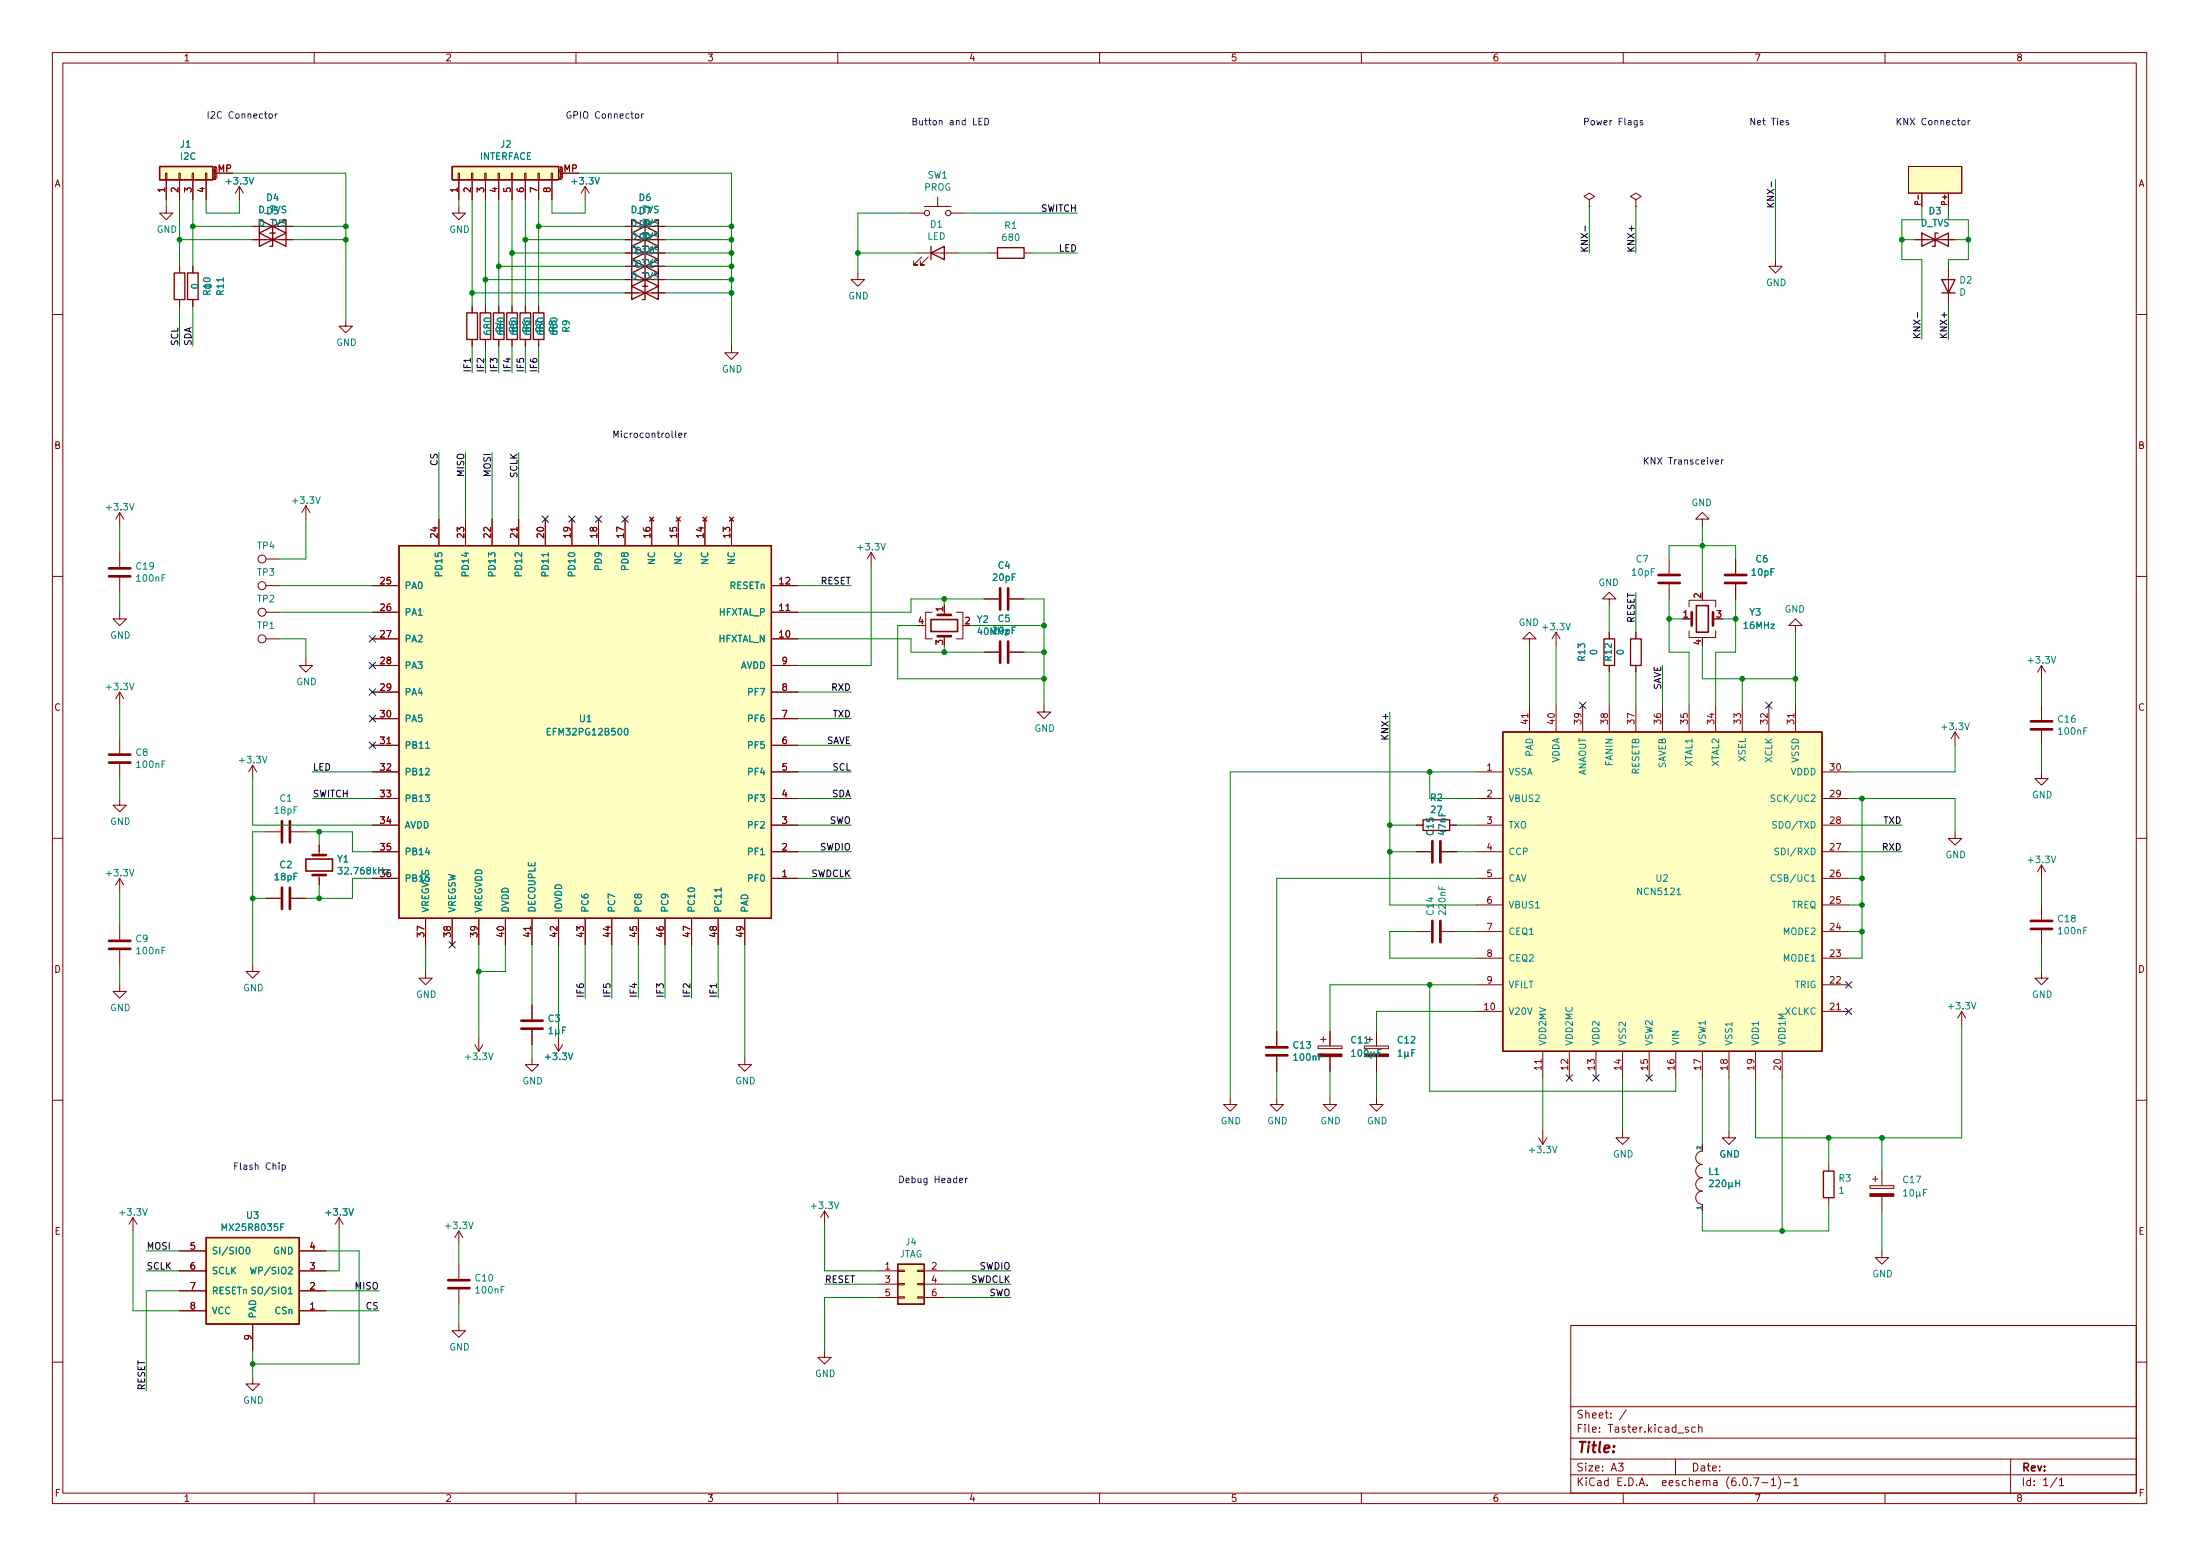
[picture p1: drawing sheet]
<svg xmlns="http://www.w3.org/2000/svg" width="420mm" height="297mm" viewBox="0 0 420 297" stroke-linecap="round" stroke-linejoin="round" font-family="sans-serif">
<g fill="none" stroke="#840000" stroke-width=".19">
<path d="M10 10h400v277h-400zM12 12h396v273h-396zM60 10v2M110 10v2M160 10v2M210 10v2M260 10v2M310 10v2M360 10v2M31.6 33.1h.3v1.2h-.3zM31.7 39.4v1.3h1.3l-1.3 1.2-1.2-1.2h1.2M31.7 34.3v3.8"/>
<path d="M34.2 33.1h.2v1.2h-.2zM34.3 34.3v3.8M36.7 33.1h.3v1.2h-.3zM36.8 34.3v3.8M39.2 33.1h.3v1.2h-.3zM39.4 34.3v3.8M40.9 31.9h.3l.1 .1M41 31.9v.2l.2-.1v-.1M41.4 32v2.1M41.4 33.1h3M45.7 35.6l-.7 1.3M45.7 35.6v2.5"/>
<path d="M45.7 35.6l.8 1.3M87.5 33.1h.3v1.2h-.3zM87.6 39.4v1.3h1.3l-1.3 1.2-1.2-1.2h1.2M87.6 34.3v3.8M90 33.1h.3v1.2h-.3zM90.2 34.3v3.8M92.6 33.1h.2v1.2h-.2zM92.7 34.3v3.8M95.1 33.1h.3v1.2h-.3zM95.2 34.3v3.8M97.7 33.1h.2v1.2h-.2zM97.8 34.3v3.8"/>
<path d="M100.2 33.1h.3v1.2h-.3zM100.3 34.3v3.8M102.7 33.1h.3v1.2h-.3zM102.9 34.3v3.8M105.3 33.1h.2v1.2h-.2zM105.4 34.3v3.8M107.2 31.9v.1h-.2v-.1h.3v.1M107.4 33.1h3.1M107.4 32v2.1M111.8 35.6v2.5M111.8 35.6l-.8 1.3M111.8 35.6l.7 1.3"/>
<path d="M176.5 39.4h5.1M179.1 37.6v1.8M303.5 38.1l1-.6-1-.6-1 .6 1 .6v1.3M303.5 39.4h.1M312.4 38.1l1-.6-1-.6-1 .6 1 .6v1.3M312.4 39.4h.1M364.5 31.8h10.1v5.1h-10.1zM367 36.9v2.5M372.1 36.9v2.5M34.3 50.8v1.3M34.3 57.2v1.3M36.8 50.8v1.3"/>
<path d="M36.8 57.2v1.3M48.3 45.8h7.6M48.3 43.2h2.5M53.3 43.2h2.6M90.2 58.5v1.2M92.7 58.5v1.2M95.2 58.5v1.2M97.8 58.5v1.2M100.3 58.5v1.2M102.9 58.5v1.2M119.4 45.8h2.5M119.4 48.3h2.5"/>
<path d="M119.4 43.2h2.5M119.4 55.9h7.6M119.4 53.4h2.5M119.4 50.8h2.5M124.5 45.8h2.5M124.5 48.3h2.5M124.5 43.2h2.5M124.5 53.4h2.5M124.5 50.8h2.5M163.8 52.1v1.3h1.3l-1.3 1.2-1.2-1.2h1.2M174 40.7h2.5M175.3 48.3h7.6"/>
<path d="M176 49.1l-1.5 1.5h.8h-.8v-.8M177.3 49.1l-1.5 1.5h.7h-.7v-.8M181.6 40.7h2.5M189.2 48.3h1.3M195.6 48.3h1.2M339.1 49.6v1.2h1.3l-1.3 1.3-1.3-1.3h1.3M365.8 45.8h7.6M372.1 50.8v7.7M10 60h2M66 61v1.3h1.3l-1.3 1.2-1.2-1.2h1.2M90.2 64.8v1.3M92.7 64.8v1.3"/>
<path d="M95.2 64.8v1.3M97.8 64.8v1.3M100.3 64.8v1.3M102.9 64.8v1.3M139.7 66.1v1.2h1.3l-1.3 1.3-1.3-1.3h1.3M408 60h2M22.9 97.8v2.6M22.9 97.8l-.8 1.3M22.9 97.8l.7 1.3M58.4 96.6l-.7 1.2M58.4 96.6v2.5M58.4 96.6l.8 1.2"/>
<path d="M83.8 99.1v5.1M88.9 99.1v5.1M94 99.1v5.1M99.1 99.1v5.1M104.1 99.1v5.1M109.2 99.1v5.1M114.3 99.1v5.1M119.4 99.1v5.1M124.1 98.7l.7 .8M124.5 99.1v5.1M124.8 98.7l-.7 .8M129.2 98.7l.7 .8"/>
<path d="M129.5 99.1v5.1M129.9 98.7l-.7 .8M134.2 98.7l.8 .8M134.6 99.1v5.1M135 98.7l-.8 .8M139.3 98.7l.8 .8M139.7 99.1v5.1M140.1 98.7l-.8 .8M325.1 99.1h1.3l-1.3-1.3-1.3 1.3h1.3v1.3M10 110h2M22.9 116.9v1.2h1.2l-1.2 1.3-1.3-1.3h1.3M22.9 105.4v2.8"/>
<path d="M22.9 110.3v2.8M50.8 116.9h2.5M50.8 111.8h2.5M50.8 106.7h2.5M71.1 116.9h5.1M71.1 111.8h5.1M147.3 116.9h5.1M147.3 111.8h5.1M166.4 105.4l-.8 1.3M166.4 105.4v2.6M166.4 105.4l.7 1.3M178.1 116.9h-1.3v5.1h1.3"/>
<path d="M180.3 116.9v.5M182.6 116.9h1.3v5.1h-1.3M188 114.3h2.8M192.8 114.3h2.8M307.3 114.3h1.3l-1.3-1.2-1.2 1.2h1.2v1.3M318.8 106.7v2.8M318.8 111.5v2.8M322.6 115.9v-1.3h5.1v1.3M322.6 118.1h.5M327.2 118.1h.5M331.5 106.7v2.8M331.5 111.5v2.8"/>
<path d="M342.9 119.4h1.3l-1.3-1.3-1.3 1.3h1.3v1.3M408 110h2M22.9 132.1v2.6M22.9 132.1l-.8 1.3M22.9 132.1l.7 1.3M50.8 122h2.5M58.4 125.8v1.2h1.3l-1.3 1.3-1.3-1.3h1.3M71.1 122h5.1M71.1 127h5.1M71.1 132.1h5.1M71.1 137.2h5.1M147.3 122h5.1"/>
<path d="M147.3 127h5.1M147.3 132.1h5.1M147.3 137.2h5.1M180.3 121.4v.6M188 124.5h2.8M192.8 124.5h2.8M199.4 134.7v1.2h1.3l-1.3 1.3-1.3-1.3h1.3M292.1 122h1.3l-1.3-1.3-1.3 1.3h1.3v1.2M292.1 134.7v5M297.2 120.7l-.8 1.3M297.2 120.7v2.5M297.2 134.7v5"/>
<path d="M297.2 120.7l.7 1.3M302.3 134.7v5M307.3 120.7v1.3M307.3 127v1.3M307.3 134.7v5M312.4 120.7v1.3M312.4 127v1.3M312.4 134.7v5M317.5 134.7v5M322.6 120.4v1.3h5.1v-1.3M322.6 134.7v5M327.7 134.7v5"/>
<path d="M332.7 134.7v5M337.8 134.7v5M342.9 134.7v5M373.4 139.7l-.8 1.3M373.4 139.7v2.6M373.4 139.7l.7 1.3M389.9 127v2.6M389.9 134.7v2.8M389.9 139.5v2.8M389.9 127l-.8 1.3M389.9 127l.8 1.3M22.9 152.4v1.3h1.2l-1.2 1.3-1.3-1.3h1.3"/>
<path d="M22.9 141v2.8M22.9 145.8v2.8M48.3 146.1v2.5M48.3 146.1l-.8 1.3M48.3 146.1l.7 1.3M50.8 158.8h2.8M55.6 158.8h2.8M71.1 157.5h5.1M71.1 147.4h5.1M71.1 152.4h5.1M71.1 142.3h5.1M147.3 157.5h5.1"/>
<path d="M147.3 147.4h5.1M147.3 152.4h5.1M147.3 142.3h5.1M270.5 157.5h1.3M276.9 157.5h1.2M281.9 157.5h5.1M281.9 147.4h5.1M281.9 152.4h5.1M348 157.5h5.1M348 147.4h5.1M348 152.4h5.1M373.4 158.8v1.3h1.2l-1.2 1.2-1.3-1.2h1.3"/>
<path d="M389.9 147.4v1.2h1.3l-1.3 1.3-1.3-1.3h1.3M10 160h2M22.9 167.7l-.8 1.2M22.9 167.7v2.5M22.9 176.6v2.8M22.9 167.7l.7 1.2M50.8 171.5h2.8M55.6 171.5h2.8M61 161.3v1.9M61 167v1.9M71.1 162.6h5.1M71.1 167.7h5.1"/>
<path d="M81.3 175.3v5.1M86.4 175.3v5.1M91.4 175.3v5.1M96.5 175.3v5.1M101.6 175.3v5.1M106.7 175.3v5.1M111.8 175.3v5.1M116.8 175.3v5.1M121.9 175.3v5.1M127 175.3v5.1M132.1 175.3v5.1M137.2 175.3v5.1"/>
<path d="M142.2 175.3v5.1M147.3 162.6h5.1M147.3 167.7h5.1M270.5 177.8h2.8M270.5 162.6h2.8M275.3 177.8h2.8M275.3 162.6h2.8M281.9 177.8h5.1M281.9 162.6h5.1M281.9 172.8h5.1M281.9 167.7h5.1M348 177.8h5.1"/>
<path d="M348 162.6h5.1M348 172.8h5.1M348 167.7h5.1M389.9 165.1l-.8 1.3M389.9 165.1v2.6M389.9 172.8v2.8M389.9 177.6v2.8M389.9 165.1l.8 1.3M408 160h2M22.9 188v1.3h1.2l-1.2 1.2-1.3-1.2h1.3M22.9 181.4v2.8M48.3 184.2v1.3h1.2l-1.2 1.2-1.3-1.2h1.3"/>
<path d="M81.3 185.5v1.2h1.2l-1.2 1.3-1.3-1.3h1.3M90.7 199.4l.7 1.3M91.4 198.2v2.5M92.2 199.4l-.8 1.3M101.6 191.8v2.8M101.6 196.6v2.8M105.9 199.4l.8 1.3M106.7 198.2v2.5M107.4 199.4l-.7 1.3M243.8 196.9v2.8M251.7 199.7h4.6v.5h-4.6zM252.2 198.4h1"/>
<path d="M252.7 197.9v1M254 196.9v2.8M260.6 199.7h4.6v.5h-4.6zM261.1 198.4h1M262.9 196.9v2.8M281.9 193.1h5.1M281.9 188h5.1M281.9 182.9h5.1M348 193.1h5.1M348 188h5.1M348 182.9h5.1M374.6 193.1l-.7 1.2"/>
<path d="M374.6 193.1v2.5M374.6 193.1l.8 1.2M389.9 185.5v1.2h1.3l-1.3 1.3-1.3-1.3h1.3M10 210h2M101.6 202v1.2h1.3l-1.3 1.3-1.3-1.3h1.3M142.2 202v1.2h1.3l-1.3 1.3-1.2-1.3h1.2M234.9 209.6v1.3h1.3l-1.3 1.2-1.2-1.2h1.2M243.8 209.6v1.3h1.3l-1.3 1.2-1.2-1.2h1.2M243.8 201.7v2.8M254 209.6v1.3h1.3l-1.3 1.2-1.3-1.2h1.3M254 201.7v2.8M262.9 209.6v1.3h1.3l-1.3 1.2-1.3-1.2h1.3"/>
<path d="M262.9 201.7v2.8M293.9 217.2l.7 1.3M294.6 200.7v5.1M294.6 215.9v2.6M295.4 217.2l-.8 1.3M299.7 200.7v5.1M304.8 200.7v5.1M309.9 215.9v1.3h1.2l-1.2 1.3-1.3-1.3h1.3M309.9 200.7v5.1M315 200.7v5.1M320 200.7v5.1M325.1 218.5v1.2a1.27 1.27 0 0 0-1.3 1.3 1.27 1.27 0 0 0 1.3 1.3 1.27 1.27 0 0 0-1.3 1.3 1.27 1.27 0 0 0 1.3 1.2 1.27 1.27 0 0 0-1.3 1.3 1.27 1.27 0 0 0 1.3 1.3 1.27 1.27 0 0 0-1.3 1.2 1.27 1.27 0 0 0 1.3 1.3v1.3"/>
<path d="M325.1 200.7v5.1M330.2 215.9v1.3h1.3l-1.3 1.3-1.3-1.3h1.3M330.2 200.7v5.1M335.3 200.7v5.1M340.4 200.7v5.1M408 210h2M25.4 232.4l-.8 1.3M25.4 232.4v2.6M25.4 232.4l.8 1.3M34.3 238.8h5.1M57.1 238.8h5.1M64.8 232.4l-.8 1.3"/>
<path d="M64.8 232.4v2.6M64.8 232.4l.7 1.3M87.6 235v2.5M87.6 235l-.7 1.3M87.6 235l.8 1.3M157.5 231.2l-.8 1.2M157.5 231.2v2.5M157.5 231.2l.7 1.2M349.2 222.3v1.3M349.2 228.6v1.3M357.1 226.4h4.6v.5h-4.6zM357.6 225.1h1"/>
<path d="M358.1 224.6v1M359.4 238.8v1.3h1.3l-1.3 1.2-1.3-1.2h1.3M359.4 223.6v2.8M359.4 228.4v2.8M34.3 250.2h5.1M34.3 246.4h5.1M34.3 242.6h5.1M48.3 252.8v5M57.1 250.2h5.1M57.1 246.4h5.1M57.1 242.6h5.1M87.6 252.8v1.2h1.3l-1.3 1.3-1.2-1.3h1.2"/>
<path d="M87.6 241.3v2.8M87.6 246.2v2.8M157.5 257.8v1.3h1.2l-1.2 1.3-1.3-1.3h1.3M167.6 242.6h3.8M167.6 245.1h3.8M167.6 247.7h3.8M171.4 247.6h1.3v.2h-1.3zM171.4 245h1.3v.3h-1.3zM171.4 242.5h1.3v.2h-1.3zM175.3 247.6h1.2v.2h-1.2zM175.3 245h1.2v.3h-1.2zM175.3 242.5h1.2v.2h-1.2z"/>
<path d="M176.5 242.6h3.8M176.5 245.1h3.8M176.5 247.7h3.8M300 253h108v32h-108zM10 260h2M48.3 262.9v1.3h1.2l-1.2 1.3-1.3-1.3h1.3M300 278.5h108M300 274.5h108M300 268.5h108M309.1 279.3h.9l-.5 .6 .4 .1v.7l-.2 .1-.6-.1M310.6 269.1l-1.3 2M320 278.5v3"/>
<path d="M322.4 272.5l-.3-.1-.2 .2v.2l.5 .2v.3h-.5M323.8 272.5l-.4-.1-.3 .3 .1 .6h.6M324.4 272.6l.2-.2 .4 .1 .1 .9M324.4 271.9v1.5M384 278.5v6.5M408 260h2M60 285v2M110 285v2M160 285v2M210 285v2M260 285v2M300 281.5h108"/>
<path d="M310 285v2M334.9 282.1h1l-.6 1.5M336.5 283h1.1M338.3 282.5l.4-.4v1.5M338.3 283.6h.8M339.6 281.9a1.72 1.72 0 0 1 0 2.3M340.8 283h1.1M342.6 282.5l.4-.4v1.5M342.6 283.6h.8M360 285v2M392.9 282l-1.3 2M393.3 282.5l.4-.4v1.5"/>
<path d="M393.3 283.6h.8"/>
<circle cx="177" cy="40.7" r=".51"/>
<circle cx="181.1" cy="40.7" r=".51"/>
<circle cx="50" cy="116.9" r=".76"/>
<circle cx="50" cy="106.7" r=".76"/>
<circle cx="50" cy="111.8" r=".76"/>
<circle cx="50" cy="122" r=".76"/>
</g>
<g fill="#ffffc2" stroke="#ffffc2" stroke-width=".19">
<path d="M39.4 236.3h17.7v16.5h-17.7z"/>
<path d="M171.4 241.3h5.1v7.7h-5.1z"/>
<path d="M364.5 31.8h10.1v5.1h-10.1z"/>
<path d="M30.5 31.8h10.1v2.5h-10.1z"/>
<path d="M287 139.7h61v61h-61z"/>
<path d="M76.2 104.2h71.1v71.1h-71.1z"/>
<path d="M86.4 31.8h20.3v2.5h-20.3z"/>
</g>
<g fill="none" stroke="#840000" stroke-width=".25">
<path d="M30.5 31.8h10.1v2.5h-10.1zM86.4 31.8h20.3v2.5h-20.3zM33.3 52.1h2v5.1h-2zM35.8 52.1h2v5.1h-2zM49.5 41.9v2.6l5.1-2.6v2.6zM49.5 44.5v2.5l5.1-2.5v2.5zM52.6 41.9h-.5v2.6h-.5M52.6 44.5h-.5v2.5h-.5M89.2 59.7h2v5.1h-2zM91.7 59.7h2v5.1h-2zM94.2 59.7h2.1v5.1h-2.1zM96.8 59.7h2v5.1h-2z"/>
<path d="M99.3 59.7h2v5.1h-2zM101.9 59.7h2v5.1h-2zM120.6 54.6v2.6l5.1-2.6v2.6zM120.6 52.1v2.5l5.1-2.5v2.5zM120.6 49.6v2.5l5.1-2.5v2.5zM120.6 44.5v2.5l5.1-2.5v2.5zM120.6 41.9v2.6l5.1-2.6v2.6zM120.6 47v2.6l5.1-2.6v2.6zM123.7 54.6h-.5v2.6h-.5M123.7 52.1h-.5v2.5h-.5M123.7 49.6h-.5v2.5h-.5M123.7 44.5h-.5v2.5h-.5"/>
<path d="M123.7 41.9h-.5v2.6h-.5M123.7 47h-.5v2.6h-.5M177.8 48.3l2.5-1.3v2.6zM177.8 47v2.6M190.5 47.3h5.1v2h-5.1zM367 44.5v2.5l5.1-2.5v2.5zM370.1 44.5h-.5v2.5h-.5M370.8 53.4h2.6l-1.3 2.5zM370.8 55.9h2.6M76.2 104.2h71.1v71.1h-71.1zM287 139.7h61v61h-61zM306.3 122h2.1v5h-2.1z"/>
<path d="M311.4 122h2v5h-2zM271.8 156.5h5.1v2h-5.1zM39.4 236.3h17.7v16.5h-17.7zM348.2 223.6h2.1v5h-2.1zM171.4 241.3h5.1v7.7h-5.1z"/>
</g>
<g fill="none" stroke="#008484" stroke-width=".19">
<path d="M119.4 139.1l.1-.1a.68 .68 0 0 1 .5 .7 .68 .68 0 0 1-.5 .6 .84 .84 0 0 1-.1-1.2zM81.3 142.9h.7M339 151.8l-.5-.1-.2 .2v.3l.5 .3 .2 .3-.3 .2h-.5M339.3 156.9l-.5-.1-.2 .1v.4l.5 .2 .2 .3-.3 .3-.5-.1M64.5 165.6h.8l-.4 .5 .4 .1v.5l-.2 .2-.6-.2M137.7 169.5v.7M339 167.1a.6 .6 0 0 0-.8 .4 .6 .6 0 0 0 .6 .8l.2-.2M339.7 162l-.5-.1-.2 .1v.4l.6 .2 .1 .3-.3 .3-.4-.1M104.8 196.4l.4-.3v1.2M104.8 197.3h.8M106.1 196.5v1.3M106.7 197.2l.2 .1"/>
<path d="M106.7 196.5v.8h-.4l-.2-.1M107.4 196.7h.5M108 196.1h-.6v1.2M258.1 200.7l.4-.3v1.3M258.1 201.7h.8M259.5 200.5l.1-.1a.68 .68 0 0 1 .5 .6 .68 .68 0 0 1-.5 .7l-.3-.5zM260.7 200.5l.2-.1a.68 .68 0 0 1 .4 .6 .68 .68 0 0 1-.4 .7l-.3-.5zM261.8 200.8v1.3M262.4 201.5l.2 .2M262.4 200.8v.8l-.4 .1-.2-.2M263.2 201h.4M263.8 200.4h-.6v1.3"/>
<path d="M267 200.7l.4-.3v1.3M267 201.7h.7M268.3 200.8v1.3M268.9 201.5l.2 .2M268.9 200.8l-.1 .8-.3 .1-.2-.2M269.6 201h.4M270.2 200.4h-.6v1.3M47.2 238.2l.1-.1a.68 .68 0 0 1 .4 .6 .68 .68 0 0 1-.4 .7 .84 .84 0 0 1-.1-1.2zM326.5 225.4l.5-.1 .2 .3-.8 .9h.8M327.7 225.4l.5-.1 .2 .3-.8 .9h.8M329 225.4l.2-.1a.68 .68 0 0 1 .4 .6 .68 .68 0 0 1-.4 .6l-.3-.4zM330.2 225.7v1.3"/>
<path d="M330.8 226.4l.2 .1M330.8 225.7l-.1 .8h-.3l-.2-.1M331.5 225.3v1.2M331.5 225.9h.7M332.2 225.3v1.2M363.5 227.4l.4-.3v1.2M363.5 228.3h.8M364.9 227.2l.2-.1a.68 .68 0 0 1 .4 .6 .68 .68 0 0 1-.4 .6l-.3-.5zM366 227.5v1.2M366.6 228.1l.2 .2M366.6 227.5v.8h-.4l-.2-.2M367.4 227.7h.4"/>
<path d="M368 227.1h-.6v1.2M47.8 241.9l.3 1.3 .3-.9 .2 .9 .3-1.3M48.8 245.8l-.5-.1-.2 .1v.4l.6 .2 .1 .3-.2 .3-.5-.1"/>
</g>
<g fill="#840000" stroke="#840000" stroke-width=".19">
<path d="M260.6 201.2h4.6v.5h-4.6z"/>
<path d="M251.7 201.2h4.6v.5h-4.6z"/>
<path d="M357.1 227.9h4.6v.5h-4.6z"/>
</g>
<g fill="none" stroke="#840000" stroke-width=".51">
<path d="M20.8 110h4.1M20.8 108.5h4.1M179.1 117.4h2.5M191 112.3v4.1M192.5 112.3v4.1M316.7 109.8h4.1M316.7 111.3h4.1M323.1 116.9v2.5M327.2 116.9v2.5M329.4 109.8h4.1M329.4 111.3h4.1M179.1 121.4h2.5"/>
<path d="M191 122.5v4M192.5 122.5v4M387.9 139.2h4M387.9 137.7h4M20.8 145.6h4.1M20.8 144.1h4.1M53.8 156.8v4M55.4 156.8v4M20.8 179.6h4.1M53.8 169.5v4M55.4 169.5v4M59.7 163.2h2.5"/>
<path d="M59.7 167h2.5M273.6 160.6v4M273.6 175.8v4.1M275.1 160.6v4M275.1 175.8v4.1M387.9 177.3h4M387.9 175.8h4M20.8 181.1h4.1M99.6 196.4h4M99.6 194.9h4M241.8 199.9h4.1M241.8 201.5h4.1"/>
<path d="M85.6 245.9h4.1M85.6 244.4h4.1"/>
</g>
<path d="M177.8 118.3h5.1v2.3h-5.1zM324 115.6h2.3v5.1h-2.3zM58.4 164h5.1v2.3h-5.1z" fill="none" stroke="#840000" stroke-width=".3"/>
<path d="M337.5 39.5h1.3M337.5 38.8l.7 .7M338.8 38.8l-.8 .5M302.7 43.1v1M366.2 59.7v.9" fill="none" stroke="#000" stroke-width=".19"/>
<g fill="none" stroke="#0000c2" stroke-width=".19">
<path d="M51.5 21.8l.3-.1 .2 .3v.3l-.2 .3-.3-.1-.1-.2zM52.6 21.7v.9M52.9 21.7l-.3 .3M121.5 21.8l.3-.1 .2 .3v.3l-.2 .3-.3-.1-.2-.2zM122.5 21.7v.9M122.9 21.7l-.4 .3M186.9 23.2h.5M187.6 22.6h-.7v1.2h.7M188.1 22.6a.64 .64 0 0 1 .7 .6 .64 .64 0 0 1-.7 .6zM312.7 23v1l-.3 .3-.3-.1M312.7 23.1l-.4-.1-.2 .2 .1 .6h.5M313.7 23.1l-.3-.1-.2 .2 .1 .2 .4 .1v.3h-.5"/>
<path d="M341.6 23.1l-.3-.1-.2 .2 .1 .2 .4 .1v.3h-.5M374.7 23.1l.2-.1 .4 .1v.5l-.1 .2h-.3l-.2-.1zM375.9 23v.8M376.2 23l-.3 .2M129 82.3v1.1l.2 .1M129.6 83.1l.6-.1v-.3h-.4l-.2 .2 .1 .6h.5M130.8 82.7v.8M131.1 82.7l-.3 .2M327.6 88.2l.6-.1v-.3h-.4l-.2 .2 .1 .6h.5M328.8 87.8v.8M329.1 87.8l-.3 .2M53.9 222.4h.4l.2 .2-.1 .6h-.5"/>
<path d="M53.9 222.4v1.3M183.3 225.4l.6-.2-.1-.2-.4-.1-.1 .2v.6h.5M184.4 224.9v.9M184.8 224.9l-.4 .3"/>
</g>
<g fill="none" stroke="#008400" stroke-width=".19">
<path d="M31.7 38.1v1.3M34.3 38.1v12.7M36.8 38.1v12.7M39.4 38.1v2.6h6.3v-2.6M44.4 33.1h21.6v27.9M87.6 38.1v1.3M90.2 38.1v20.4M92.7 38.1v20.4M95.2 38.1v20.4M97.8 38.1v20.4M100.3 38.1v20.4M102.9 38.1v20.4"/>
<path d="M105.4 38.1v2.6h6.4v-2.6M110.5 33.1h29.2v33M303.5 39.4v8.9M312.4 39.4v8.9M339.1 34.3v15.3M367 39.4v2.5h-3.8v7.7h3.8v15.2M372.1 39.4v2.5h3.8v7.7h-3.8v1.2M34.3 45.8h14M34.3 58.5v7.6M36.8 43.2h11.5M36.8 58.5v7.6M55.9 45.8h10.1"/>
<path d="M55.9 43.2h10.1M90.2 55.9h29.2M92.7 53.4h26.7M95.2 50.8h24.2M97.8 48.3h21.6M100.3 45.8h19.1M102.9 43.2h16.5M127 48.3h12.7M127 53.4h12.7M127 45.8h12.7M127 50.8h12.7M127 43.2h12.7"/>
<path d="M127 55.9h12.7M163.8 48.3h11.5M174 40.7h-10.2v11.4M182.9 48.3h6.3M184.1 40.7h21.6M196.8 48.3h8.9M363.2 45.8h2.6M372.1 58.5v6.3M373.4 45.8h2.5M90.2 66.1v5.1M92.7 66.1v5.1M95.2 66.1v5.1"/>
<path d="M97.8 66.1v5.1M100.3 66.1v5.1M102.9 66.1v5.1M58.4 99.1v7.6h-5.1M83.8 86.4v12.7M88.9 86.4v12.7M94 86.4v12.7M99.1 86.4v12.7M22.9 100.4v5M22.9 113.1v3.8M53.3 111.8h17.8M53.3 116.9h17.8"/>
<path d="M152.4 111.8h10.2M166.4 108v19h-14M175.3 119.4h-3.9v10.2h28M180.3 114.3v1.3M185.4 119.4h14M188 114.3h-14v2.6h-21.6M195.6 114.3h3.8v20.4M307.3 115.6v5.1M312.4 113.1v7.6M318.8 114.3v10.2h3.8v10.2M318.8 106.7v-2.5h12.7v2.5M318.8 118.1h2.5"/>
<path d="M325.1 100.4v12.7M328.9 118.1h2.6M331.5 114.3v10.2h-3.8v10.2M22.9 134.7v6.3M53.3 122h5.1v3.8M152.4 122h21.6v2.5h14M152.4 137.2h10.2M152.4 132.1h10.2M180.3 123.2v1.3M195.6 124.5h3.8M265.4 135.9v36.9h16.5M292.1 123.2v11.5"/>
<path d="M297.2 123.2v11.5M307.3 128.3v6.4M312.4 128.3v6.4M317.5 127v7.7M325.1 123.2v6.4h17.8M332.7 129.6v5.1M342.9 120.7v14M389.9 129.6v5.1M22.9 148.6v3.8M48.3 148.6v8.9h22.8M50.8 158.8h-2.5v25.4M58.4 158.8h8.9v3.8h3.8"/>
<path d="M59.7 147.4h11.4M59.7 152.4h11.4M61 158.8v2.5M152.4 157.5h10.2M152.4 147.4h10.2M152.4 142.3h10.2M152.4 152.4h10.2M265.4 157.5h5.1M273 147.4v5h8.9M278.1 157.5h3.8M281.9 147.4h-47v62.2M353.1 157.5h10.1"/>
<path d="M353.1 152.4h20.3v6.4M355.6 152.4v30.5h-2.5M373.4 142.3v5.1h-20.3M389.9 142.3v5.1M22.9 170.2v6.4M48.3 171.5h2.5M61 168.9v2.6M71.1 167.7h-3.8v3.8h-8.9M152.4 167.7h10.2M152.4 162.6h10.2M265.4 162.6h5.1M270.5 177.8h-5.1v5.1h16.5"/>
<path d="M278.1 177.8h3.8M278.1 162.6h3.8M281.9 167.7h-38.1v29.2M353.1 177.8h2.5M353.1 167.7h2.5M353.1 172.8h2.5M353.1 162.6h10.1M389.9 167.7v5.1M22.9 184.2v3.8M81.3 180.4v5.1M91.4 180.4v17.8M96.5 180.4v5.1h-5.1"/>
<path d="M101.6 180.4v11.4M101.6 199.4v2.6M106.7 180.4v17.8M111.8 180.4v10.1M116.8 180.4v10.1M121.9 180.4v10.1M127 180.4v10.1M132.1 180.4v10.1M137.2 180.4v10.1M142.2 180.4v21.6M273 188v20.3h47v-2.5M281.9 188h-27.9v8.9"/>
<path d="M281.9 193.1h-19v3.8M374.6 195.6v21.6h-39.3v-11.4M389.9 180.4v5.1M243.8 204.5v5.1M254 204.5v5.1M262.9 204.5v5.1M294.6 205.8v10.1M309.9 205.8v10.1M325.1 205.8v12.7M330.2 205.8v10.1M340.4 205.8v29.2M349.2 217.2v5.1"/>
<path d="M359.4 217.2v6.4M25.4 235v15.2h8.9M27.9 238.8h6.4M62.2 238.8h6.4v21.6h-20.3M64.8 235v7.6h-2.6M87.6 237.5v3.8M157.5 233.7v8.9h10.1M349.2 229.9v5.1h-24.1v-3.8M359.4 231.2v7.6M27.9 242.6h6.4M34.3 246.4h-6.4v19.1M48.3 257.8v5.1"/>
<path d="M62.2 250.2h10.2M62.2 246.4h10.2M87.6 249v3.8M157.5 245.1h10.1M167.6 247.7h-10.1v10.1M180.3 242.6h12.7M180.3 247.7h12.7M180.3 245.1h12.7"/>
</g>
<g fill="none" stroke="#000084" stroke-width=".19">
<path d="M103.5 98.5l1.2 1.2M104.7 98.5l-1.2 1.2M108.6 98.5l1.2 1.2M109.8 98.5l-1.2 1.2M113.7 98.5l1.2 1.2M114.9 98.5l-1.2 1.2M118.8 98.5l1.2 1.2M120 98.5l-1.2 1.2M70.5 136.6l1.2 1.2M70.5 126.4l1.2 1.2M70.5 131.5l1.2 1.2M70.5 121.3l1.2 1.3"/>
<path d="M71.7 136.6l-1.2 1.2M71.7 126.4l-1.2 1.2M71.7 131.5l-1.2 1.2M71.7 121.3l-1.2 1.3M301.7 134l1.2 1.3M302.9 134l-1.2 1.3M337.2 134l1.2 1.3M338.4 134l-1.2 1.3M70.5 141.7l1.2 1.2M71.7 141.7l-1.2 1.2M85.8 179.8l1.2 1.2M87 179.8l-1.2 1.2"/>
<path d="M352.5 192.5l1.2 1.2M352.5 187.4l1.2 1.2M353.7 192.5l-1.2 1.2M353.7 187.4l-1.2 1.2M299.1 205.2l1.2 1.2M300.3 205.2l-1.2 1.2M304.2 205.2l1.2 1.2M305.4 205.2l-1.2 1.2M314.4 205.2l1.2 1.2M315.6 205.2l-1.2 1.2"/>
</g>
<g fill="#008400" stroke="#008400" stroke-width=".19">
<circle cx="363.2" cy="45.8" r=".46"/>
<circle cx="375.9" cy="45.8" r=".46"/>
<circle cx="325.1" cy="104.2" r=".46"/>
<circle cx="331.5" cy="118.1" r=".46"/>
<circle cx="355.6" cy="177.8" r=".46"/>
<circle cx="340.4" cy="235" r=".46"/>
<circle cx="359.4" cy="217.2" r=".46"/>
<circle cx="349.2" cy="217.2" r=".46"/>
<circle cx="355.6" cy="152.4" r=".46"/>
<circle cx="342.9" cy="129.6" r=".46"/>
<circle cx="318.8" cy="118.1" r=".46"/>
<circle cx="332.7" cy="129.6" r=".46"/>
<circle cx="355.6" cy="167.7" r=".46"/>
<circle cx="355.6" cy="172.8" r=".46"/>
<circle cx="265.4" cy="162.6" r=".46"/>
<circle cx="273" cy="188" r=".46"/>
<circle cx="273" cy="147.4" r=".46"/>
<circle cx="265.4" cy="157.5" r=".46"/>
<circle cx="139.7" cy="53.4" r=".46"/>
<circle cx="163.8" cy="48.3" r=".46"/>
<circle cx="139.7" cy="45.8" r=".46"/>
<circle cx="139.7" cy="43.2" r=".46"/>
<circle cx="139.7" cy="50.8" r=".46"/>
<circle cx="139.7" cy="48.3" r=".46"/>
<circle cx="180.3" cy="114.3" r=".46"/>
<circle cx="139.7" cy="55.9" r=".46"/>
<circle cx="97.8" cy="48.3" r=".46"/>
<circle cx="95.2" cy="50.8" r=".46"/>
<circle cx="66" cy="43.2" r=".46"/>
<circle cx="66" cy="45.8" r=".46"/>
<circle cx="180.3" cy="124.5" r=".46"/>
<circle cx="199.4" cy="124.5" r=".46"/>
<circle cx="199.4" cy="129.6" r=".46"/>
<circle cx="199.4" cy="119.4" r=".46"/>
<circle cx="90.2" cy="55.9" r=".46"/>
<circle cx="34.3" cy="45.8" r=".46"/>
<circle cx="36.8" cy="43.2" r=".46"/>
<circle cx="100.3" cy="45.8" r=".46"/>
<circle cx="92.7" cy="53.4" r=".46"/>
<circle cx="102.9" cy="43.2" r=".46"/>
<circle cx="91.4" cy="185.5" r=".46"/>
<circle cx="48.3" cy="171.5" r=".46"/>
<circle cx="61" cy="171.5" r=".46"/>
<circle cx="61" cy="158.8" r=".46"/>
<circle cx="48.3" cy="260.4" r=".46"/>
</g>
<text font-size="2.8" fill="#840000" x="301" y="277.3">Title:</text>
<g font-size="2.1" fill="#840000">
<text x="301" y="273.5">File: Taster.kicad_sch</text>
<text x="301" y="270.8">Sheet: /</text>
<text x="301" y="280.9">Size: A3</text>
<text x="323" y="280.9">Date:</text>
<text x="386" y="280.9">Rev:</text>
<text x="301" y="283.7">KiCad E.D.A. eeschema (6.0.7-1)-1</text>
<text x="386" y="283.7">Id: 1/1</text>
</g>
<g font-size="1.8" fill="#840000">
<text x="35" y="11.7">1</text>
<text x="85" y="11.7">2</text>
<text x="135" y="11.7">3</text>
<text x="185" y="11.7">4</text>
<text x="235" y="11.7">5</text>
<text x="285" y="11.7">6</text>
<text x="335" y="11.7">7</text>
<text x="385" y="11.7">8</text>
<text x="10.3" y="35.7">A</text>
<text x="41.6" y="32.8">MP</text>
<text x="107.6" y="32.8">MP</text>
<text x="408.3" y="35.7">A</text>
<text x="31.5" y="36.7" transform="rotate(-90 31.5 36.7)">1</text>
<text x="34" y="36.7" transform="rotate(-90 34 36.7)">2</text>
<text x="36.6" y="36.7" transform="rotate(-90 36.6 36.7)">3</text>
<text x="39.1" y="36.7" transform="rotate(-90 39.1 36.7)">4</text>
<text x="87.4" y="36.7" transform="rotate(-90 87.4 36.7)">1</text>
<text x="89.9" y="36.7" transform="rotate(-90 89.9 36.7)">2</text>
<text x="92.5" y="36.7" transform="rotate(-90 92.5 36.7)">3</text>
<text x="95" y="36.7" transform="rotate(-90 95 36.7)">4</text>
<text x="97.5" y="36.7" transform="rotate(-90 97.5 36.7)">5</text>
<text x="100.1" y="36.7" transform="rotate(-90 100.1 36.7)">6</text>
<text x="102.6" y="36.7" transform="rotate(-90 102.6 36.7)">7</text>
<text x="105.2" y="36.7" transform="rotate(-90 105.2 36.7)">8</text>
<text x="10.3" y="85.7">B</text>
<text x="408.3" y="85.7">B</text>
<text x="83.6" y="102.6" transform="rotate(-90 83.6 102.6)">24</text>
<text x="88.6" y="102.6" transform="rotate(-90 88.6 102.6)">23</text>
<text x="93.7" y="102.6" transform="rotate(-90 93.7 102.6)">22</text>
<text x="98.8" y="102.6" transform="rotate(-90 98.8 102.6)">21</text>
<text x="103.9" y="102.6" transform="rotate(-90 103.9 102.6)">20</text>
<text x="109" y="102.6" transform="rotate(-90 109 102.6)">19</text>
<text x="114" y="102.6" transform="rotate(-90 114 102.6)">18</text>
<text x="119.1" y="102.6" transform="rotate(-90 119.1 102.6)">17</text>
<text x="124.2" y="102.6" transform="rotate(-90 124.2 102.6)">16</text>
<text x="129.3" y="102.6" transform="rotate(-90 129.3 102.6)">15</text>
<text x="134.4" y="102.6" transform="rotate(-90 134.4 102.6)">14</text>
<text x="139.4" y="102.6" transform="rotate(-90 139.4 102.6)">13</text>
<text x="72.7" y="111.5">25</text>
<text x="148.9" y="111.5">12</text>
<text x="72.7" y="116.6">26</text>
<text x="148.9" y="116.6">11</text>
<text x="175.4" y="119.2">4</text>
<text x="180.1" y="116.7" transform="rotate(-90 180.1 116.7)">1</text>
<text x="184.3" y="119.2">2</text>
<text x="321.5" y="117.9">1</text>
<text x="324.9" y="114.2" transform="rotate(-90 324.9 114.2)">2</text>
<text x="327.8" y="117.9">3</text>
<text x="72.7" y="121.7">27</text>
<text x="148.9" y="121.7">10</text>
<text x="180.1" y="123.1" transform="rotate(-90 180.1 123.1)">3</text>
<text x="324.9" y="123.1" transform="rotate(-90 324.9 123.1)">4</text>
<text x="72.7" y="126.8">28</text>
<text x="72.7" y="131.9">29</text>
<text x="149.4" y="131.9">8</text>
<text x="149.4" y="126.8">9</text>
<text x="10.3" y="135.7">C</text>
<text x="72.7" y="136.9">30</text>
<text x="149.4" y="136.9">7</text>
<text x="408.3" y="135.7">C</text>
<text x="72.7" y="142">31</text>
<text x="149.4" y="142">6</text>
<text x="291.8" y="138.2" transform="rotate(-90 291.8 138.2)">41</text>
<text x="296.9" y="138.2" transform="rotate(-90 296.9 138.2)">40</text>
<text x="302" y="138.2" transform="rotate(-90 302 138.2)">39</text>
<text x="307.1" y="138.2" transform="rotate(-90 307.1 138.2)">38</text>
<text x="312.2" y="138.2" transform="rotate(-90 312.2 138.2)">37</text>
<text x="317.2" y="138.2" transform="rotate(-90 317.2 138.2)">36</text>
<text x="322.3" y="138.2" transform="rotate(-90 322.3 138.2)">35</text>
<text x="327.4" y="138.2" transform="rotate(-90 327.4 138.2)">34</text>
<text x="332.5" y="138.2" transform="rotate(-90 332.5 138.2)">33</text>
<text x="337.6" y="138.2" transform="rotate(-90 337.6 138.2)">32</text>
<text x="342.6" y="138.2" transform="rotate(-90 342.6 138.2)">31</text>
<text x="72.7" y="147.1">32</text>
<text x="149.4" y="147.1">5</text>
<text x="284" y="147.1">1</text>
<text x="349.5" y="147.1">30</text>
<text x="72.7" y="152.2">33</text>
<text x="149.4" y="152.2">4</text>
<text x="284" y="152.2">2</text>
<text x="349.5" y="152.2">29</text>
<text x="72.7" y="157.3">34</text>
<text x="149.4" y="157.3">3</text>
<text x="284" y="157.3">3</text>
<text x="349.5" y="157.3">28</text>
<text x="72.7" y="162.3">35</text>
<text x="149.4" y="167.4">1</text>
<text x="149.4" y="162.3">2</text>
<text x="284" y="162.3">4</text>
<text x="284" y="167.4">5</text>
<text x="349.5" y="167.4">26</text>
<text x="349.5" y="162.3">27</text>
<text x="284" y="172.5">6</text>
<text x="349.5" y="172.5">25</text>
<text x="81" y="178.8" transform="rotate(-90 81 178.8)">37</text>
<text x="86.1" y="178.8" transform="rotate(-90 86.1 178.8)">38</text>
<text x="91.2" y="178.8" transform="rotate(-90 91.2 178.8)">39</text>
<text x="96.3" y="178.8" transform="rotate(-90 96.3 178.8)">40</text>
<text x="101.3" y="178.8" transform="rotate(-90 101.3 178.8)">41</text>
<text x="106.4" y="178.8" transform="rotate(-90 106.4 178.8)">42</text>
<text x="111.5" y="178.8" transform="rotate(-90 111.5 178.8)">43</text>
<text x="116.6" y="178.8" transform="rotate(-90 116.6 178.8)">44</text>
<text x="121.7" y="178.8" transform="rotate(-90 121.7 178.8)">45</text>
<text x="126.7" y="178.8" transform="rotate(-90 126.7 178.8)">46</text>
<text x="131.8" y="178.8" transform="rotate(-90 131.8 178.8)">47</text>
<text x="136.9" y="178.8" transform="rotate(-90 136.9 178.8)">48</text>
<text x="142" y="178.8" transform="rotate(-90 142 178.8)">49</text>
<text x="284" y="177.6">7</text>
<text x="349.5" y="177.6">24</text>
<text x="10.3" y="185.7">D</text>
<text x="284" y="182.7">8</text>
<text x="349.5" y="182.7">23</text>
<text x="408.3" y="185.7">D</text>
<text x="284" y="187.7">9</text>
<text x="349.5" y="187.7">22</text>
<text x="283.5" y="192.8">10</text>
<text x="349.5" y="192.8">21</text>
<text x="294.4" y="204.2" transform="rotate(-90 294.4 204.2)">11</text>
<text x="299.5" y="204.2" transform="rotate(-90 299.5 204.2)">12</text>
<text x="304.5" y="204.2" transform="rotate(-90 304.5 204.2)">13</text>
<text x="309.6" y="204.2" transform="rotate(-90 309.6 204.2)">14</text>
<text x="314.7" y="204.2" transform="rotate(-90 314.7 204.2)">15</text>
<text x="319.8" y="204.2" transform="rotate(-90 319.8 204.2)">16</text>
<text x="324.9" y="204.2" transform="rotate(-90 324.9 204.2)">17</text>
<text x="329.9" y="204.2" transform="rotate(-90 329.9 204.2)">18</text>
<text x="335" y="204.2" transform="rotate(-90 335 204.2)">19</text>
<text x="340.1" y="204.2" transform="rotate(-90 340.1 204.2)">20</text>
<text x="10.4" y="235.7">E</text>
<text x="36.3" y="238.5">5</text>
<text x="59.2" y="238.5">4</text>
<text x="408.4" y="235.7">E</text>
<text x="36.3" y="242.4">6</text>
<text x="59.2" y="242.4">3</text>
<text x="169.1" y="242.4">1</text>
<text x="169.1" y="244.9">3</text>
<text x="177.9" y="242.4">2</text>
<text x="177.9" y="244.9">4</text>
<text x="36.3" y="246.2">7</text>
<text x="36.3" y="250">8</text>
<text x="59.2" y="250">1</text>
<text x="59.2" y="246.2">2</text>
<text x="169.1" y="247.4">5</text>
<text x="177.9" y="247.4">6</text>
<text x="48" y="255.8" transform="rotate(-90 48 255.8)">9</text>
<text x="10.4" y="285.7">F</text>
<text x="35" y="286.7">1</text>
<text x="85" y="286.7">2</text>
<text x="135" y="286.7">3</text>
<text x="185" y="286.7">4</text>
<text x="235" y="286.7">5</text>
<text x="285" y="286.7">6</text>
<text x="335" y="286.7">7</text>
<text x="385" y="286.7">8</text>
<text x="408.4" y="285.7">F</text>
</g>
<g font-size="1.8" fill="#0000c2">
<text x="39.4" y="22.6">I2C Connector</text>
<text x="107.9" y="22.6">GPIO Connector</text>
<text x="174" y="23.9">Button and LED</text>
<text x="302.3" y="23.9">Power Flags</text>
<text x="334" y="23.9">Net Ties</text>
<text x="361.9" y="23.9">KNX Connector</text>
<text x="116.8" y="83.6">Microcontroller</text>
<text x="313.7" y="88.7">KNX Transceiver</text>
<text x="44.4" y="223.3">Flash Chip</text>
<text x="171.4" y="225.8">Debug Header</text>
</g>
<g font-size="1.8" fill="#008484">
<text x="34.5" y="28.2">J1</text>
<text x="95.6" y="28.2">J2</text>
<text x="34.5" y="30.5">I2C</text>
<text x="43.4" y="35.2">+3.3V</text>
<text x="91.6" y="30.5">INTERFACE</text>
<text x="109.4" y="35.2">+3.3V</text>
<text x="177.2" y="34.1">SW1</text>
<text x="49.2" y="40.7">D_TVS</text>
<text x="50.9" y="38.4">D4</text>
<text x="50.9" y="40.9">D5</text>
<text x="120.3" y="40.7">D_TVS</text>
<text x="122.1" y="40.9">D7</text>
<text x="122.1" y="38.4">D6</text>
<text x="176.5" y="36.4">PROG</text>
<text x="368.4" y="40.9">D3</text>
<text x="29.9" y="44.4">GND</text>
<text x="49.2" y="43.2">D_TVS</text>
<text x="85.8" y="44.4">GND</text>
<text x="120.3" y="43.2">D_TVS</text>
<text x="120.3" y="45.8">D_TVS</text>
<text x="122.1" y="46">D9</text>
<text x="122.1" y="43.4">D8</text>
<text x="177.1" y="45.8">LED</text>
<text x="177.7" y="43.4">D1</text>
<text x="191.6" y="46">680</text>
<text x="191.9" y="43.7">R1</text>
<text x="366.7" y="43.2">D_TVS</text>
<text x="120.3" y="53.4">D_TVS</text>
<text x="120.3" y="50.8">D_TVS</text>
<text x="120.3" y="48.3">D_TVS</text>
<text x="121.6" y="51.1">D11</text>
<text x="121.6" y="48.5">D10</text>
<text x="37.9" y="55.1" transform="rotate(-90 37.9 55.1)">0</text>
<text x="40.2" y="56.3" transform="rotate(-90 40.2 56.3)">R10</text>
<text x="40.4" y="55.1" transform="rotate(-90 40.4 55.1)">0</text>
<text x="42.7" y="56.3" transform="rotate(-90 42.7 56.3)">R11</text>
<text x="162" y="57.1">GND</text>
<text x="337.3" y="54.6">GND</text>
<text x="374.2" y="56.4">D</text>
<text x="374.3" y="54.1">D2</text>
<text x="93.8" y="63.7" transform="rotate(-90 93.8 63.7)">680</text>
<text x="96.1" y="63.4" transform="rotate(-90 96.1 63.4)">R4</text>
<text x="98.6" y="63.4" transform="rotate(-90 98.6 63.4)">R5</text>
<text x="101.1" y="63.4" transform="rotate(-90 101.1 63.4)">R6</text>
<text x="103.7" y="63.4" transform="rotate(-90 103.7 63.4)">R7</text>
<text x="106.2" y="63.4" transform="rotate(-90 106.2 63.4)">R8</text>
<text x="108.8" y="63.4" transform="rotate(-90 108.8 63.4)">R9</text>
<text x="64.2" y="66">GND</text>
<text x="137.9" y="71.1">GND</text>
<text x="20.5" y="97.4">+3.3V</text>
<text x="56.1" y="96.2">+3.3V</text>
<text x="323" y="96.6">GND</text>
<text x="49.2" y="104.8">TP4</text>
<text x="125.1" y="107.7" transform="rotate(-90 125.1 107.7)">NC</text>
<text x="130.2" y="107.7" transform="rotate(-90 130.2 107.7)">NC</text>
<text x="135.3" y="107.7" transform="rotate(-90 135.3 107.7)">NC</text>
<text x="140.3" y="107.7" transform="rotate(-90 140.3 107.7)">NC</text>
<text x="164" y="105.1">+3.3V</text>
<text x="312.5" y="107.4">C7</text>
<text x="335.4" y="107.4">C6</text>
<text x="26.1" y="108.7">C19</text>
<text x="26.2" y="111">100nF</text>
<text x="49.2" y="109.9">TP3</text>
<text x="77.2" y="112.4">PA0</text>
<text x="84.5" y="109.6" transform="rotate(-90 84.5 109.6)">PD15</text>
<text x="89.5" y="109.6" transform="rotate(-90 89.5 109.6)">PD14</text>
<text x="94.6" y="109.6" transform="rotate(-90 94.6 109.6)">PD13</text>
<text x="99.7" y="109.6" transform="rotate(-90 99.7 109.6)">PD12</text>
<text x="104.8" y="109.6" transform="rotate(-90 104.8 109.6)">PD11</text>
<text x="109.9" y="109.6" transform="rotate(-90 109.9 109.6)">PD10</text>
<text x="114.9" y="108.6" transform="rotate(-90 114.9 108.6)">PD9</text>
<text x="120" y="108.6" transform="rotate(-90 120 108.6)">PD8</text>
<text x="139.3" y="112.4">RESETn</text>
<text x="189.7" y="110.9">20pF</text>
<text x="190.6" y="108.6">C4</text>
<text x="305.2" y="111.8">GND</text>
<text x="311.8" y="109.9">10pF</text>
<text x="334.6" y="109.9">10pF</text>
<text x="49.2" y="115">TP2</text>
<text x="77.2" y="117.5">PA1</text>
<text x="137.2" y="117.5">HFXTAL_P</text>
<text x="186.6" y="118.9">Y2</text>
<text x="190.6" y="118.7">C5</text>
<text x="290" y="119.5">GND</text>
<text x="334.2" y="117.5">Y3</text>
<text x="340.8" y="116.9">GND</text>
<text x="21" y="121.9">GND</text>
<text x="49.2" y="120.1">TP1</text>
<text x="77.2" y="122.6">PA2</text>
<text x="137.1" y="122.6">HFXTAL_N</text>
<text x="186.9" y="121.2">40MHz</text>
<text x="189.7" y="121">20pF</text>
<text x="294.8" y="120.3">+3.3V</text>
<text x="305" y="125" transform="rotate(-90 305 125)">0</text>
<text x="310.1" y="125" transform="rotate(-90 310.1 125)">0</text>
<text x="333.1" y="120.1">16MHz</text>
<text x="20.5" y="131.7">+3.3V</text>
<text x="56.6" y="130.8">GND</text>
<text x="77.2" y="127.7">PA3</text>
<text x="141.3" y="127.7">AVDD</text>
<text x="302.7" y="126.1" transform="rotate(-90 302.7 126.1)">R13</text>
<text x="307.8" y="126.1" transform="rotate(-90 307.8 126.1)">R12</text>
<text x="387.6" y="126.7">+3.3V</text>
<text x="77.2" y="132.8">PA4</text>
<text x="77.2" y="137.8">PA5</text>
<text x="110.7" y="137.8">U1</text>
<text x="143.1" y="137.8">PF6</text>
<text x="143.1" y="132.8">PF7</text>
<text x="393.1" y="137.9">C16</text>
<text x="77.2" y="142.9">PB11</text>
<text x="105" y="140.4">EFM32PG12B500</text>
<text x="143.1" y="142.9">PF5</text>
<text x="197.6" y="139.7">GND</text>
<text x="371" y="139.4">+3.3V</text>
<text x="393.3" y="140.2">100nF</text>
<text x="26" y="144.3">C8</text>
<text x="26.2" y="146.6">100nF</text>
<text x="45.9" y="145.7">+3.3V</text>
<text x="77.2" y="148">PB12</text>
<text x="143.1" y="148">PF4</text>
<text x="288" y="148">VSSA</text>
<text x="292.7" y="144.5" transform="rotate(-90 292.7 144.5)">PAD</text>
<text x="297.8" y="145.8" transform="rotate(-90 297.8 145.8)">VDDA</text>
<text x="302.9" y="148.3" transform="rotate(-90 302.9 148.3)">ANAOUT</text>
<text x="308" y="146.2" transform="rotate(-90 308 146.2)">FANIN</text>
<text x="313.1" y="147.9" transform="rotate(-90 313.1 147.9)">RESETB</text>
<text x="318.1" y="146.8" transform="rotate(-90 318.1 146.8)">SAVEB</text>
<text x="323.2" y="146.4" transform="rotate(-90 323.2 146.4)">XTAL1</text>
<text x="328.3" y="146.4" transform="rotate(-90 328.3 146.4)">XTAL2</text>
<text x="333.4" y="145.4" transform="rotate(-90 333.4 145.4)">XSEL</text>
<text x="338.5" y="145.6" transform="rotate(-90 338.5 145.6)">XCLK</text>
<text x="342" y="148">VDDD</text>
<text x="343.5" y="145.6" transform="rotate(-90 343.5 145.6)">VSSD</text>
<text x="52.5" y="155.3">18pF</text>
<text x="53.5" y="153">C1</text>
<text x="77.2" y="153.1">PB13</text>
<text x="143.1" y="153.1">PF3</text>
<text x="273.2" y="152.9">R2</text>
<text x="273.3" y="155.2">27</text>
<text x="288" y="153.1">VBUS2</text>
<text x="339.2" y="153.1">SCK/UC2</text>
<text x="388.1" y="152.4">GND</text>
<text x="21" y="157.5">GND</text>
<text x="77.2" y="158.2">AVDD</text>
<text x="143.1" y="158.2">PF2</text>
<text x="273.8" y="159.4" transform="rotate(-90 273.8 159.4)">C15</text>
<text x="276.1" y="159.3" transform="rotate(-90 276.1 159.3)">47nF</text>
<text x="288" y="158.2">TXO</text>
<text x="339.1" y="158.2">SDO/TXD</text>
<text x="20.5" y="167.3">+3.3V</text>
<text x="53.5" y="165.7">C2</text>
<text x="64.4" y="164.6">Y1</text>
<text x="65.1" y="166.9">32.768kHz</text>
<text x="72.7" y="167.4">36</text>
<text x="77.2" y="163.2">PB14</text>
<text x="143.1" y="163.2">PF1</text>
<text x="288" y="163.2">CCP</text>
<text x="339.8" y="163.2">SDI/RXD</text>
<text x="371.5" y="163.8">GND</text>
<text x="387.6" y="164.8">+3.3V</text>
<text x="52.5" y="168">18pF</text>
<text x="77.2" y="168.3">PB15</text>
<text x="143.1" y="168.3">PF0</text>
<text x="288" y="168.3">CAV</text>
<text x="288" y="173.4">VBUS1</text>
<text x="313" y="170.9">NCN5121</text>
<text x="316.3" y="168.3">U2</text>
<text x="339.2" y="168.3">CSB/UC1</text>
<text x="342" y="173.4">TREQ</text>
<text x="26" y="179.8">C9</text>
<text x="81.9" y="174.3" transform="rotate(-90 81.9 174.3)">VREGVSS</text>
<text x="87" y="174.3" transform="rotate(-90 87 174.3)">VREGSW</text>
<text x="92.1" y="174.3" transform="rotate(-90 92.1 174.3)">VREGVDD</text>
<text x="97.2" y="174.3" transform="rotate(-90 97.2 174.3)">DVDD</text>
<text x="102.2" y="174.3" transform="rotate(-90 102.2 174.3)">DECOUPLE</text>
<text x="107.3" y="174.3" transform="rotate(-90 107.3 174.3)">IOVDD</text>
<text x="112.4" y="174.3" transform="rotate(-90 112.4 174.3)">PC6</text>
<text x="117.5" y="174.3" transform="rotate(-90 117.5 174.3)">PC7</text>
<text x="122.6" y="174.3" transform="rotate(-90 122.6 174.3)">PC8</text>
<text x="127.6" y="174.3" transform="rotate(-90 127.6 174.3)">PC9</text>
<text x="132.7" y="174.3" transform="rotate(-90 132.7 174.3)">PC10</text>
<text x="137.8" y="174.3" transform="rotate(-90 137.8 174.3)">PC11</text>
<text x="142.9" y="174.3" transform="rotate(-90 142.9 174.3)">PAD</text>
<text x="273.8" y="174.6" transform="rotate(-90 273.8 174.6)">C14</text>
<text x="276.1" y="174.5" transform="rotate(-90 276.1 174.5)">220nF</text>
<text x="288" y="178.5">CEQ1</text>
<text x="340.7" y="178.5">MODE2</text>
<text x="393.1" y="176">C18</text>
<text x="393.3" y="178.3">100nF</text>
<text x="26.2" y="182.2">100nF</text>
<text x="288" y="183.6">CEQ2</text>
<text x="340.7" y="183.6">MODE1</text>
<text x="46.4" y="189.2">GND</text>
<text x="79.4" y="190.5">GND</text>
<text x="288" y="188.6">VFILT</text>
<text x="342.7" y="188.6">TRIG</text>
<text x="388.1" y="190.5">GND</text>
<text x="21" y="193">GND</text>
<text x="104.7" y="195.1">C3</text>
<text x="288" y="193.7">V20V</text>
<text x="340.9" y="193.7">XCLKC</text>
<text x="372.3" y="192.7">+3.3V</text>
<text x="89.1" y="202.3">+3.3V</text>
<text x="104.3" y="202.3">+3.3V</text>
<text x="247.1" y="200.2">C13</text>
<text x="247.2" y="202.5">100nF</text>
<text x="258.1" y="199.2">C11</text>
<text x="267" y="199.2">C12</text>
<text x="295.3" y="199.7" transform="rotate(-90 295.3 199.7)">VDD2MV</text>
<text x="300.4" y="199.7" transform="rotate(-90 300.4 199.7)">VDD2MC</text>
<text x="305.4" y="199.7" transform="rotate(-90 305.4 199.7)">VDD2</text>
<text x="310.5" y="199.7" transform="rotate(-90 310.5 199.7)">VSS2</text>
<text x="315.6" y="199.7" transform="rotate(-90 315.6 199.7)">VSW2</text>
<text x="320.7" y="199.7" transform="rotate(-90 320.7 199.7)">VIN</text>
<text x="325.8" y="199.7" transform="rotate(-90 325.8 199.7)">VSW1</text>
<text x="330.8" y="199.7" transform="rotate(-90 330.8 199.7)">VSS1</text>
<text x="335.9" y="199.7" transform="rotate(-90 335.9 199.7)">VDD1</text>
<text x="341" y="199.7" transform="rotate(-90 341 199.7)">VDD1M</text>
<text x="99.8" y="207">GND</text>
<text x="140.4" y="207">GND</text>
<text x="233.1" y="214.6">GND</text>
<text x="242" y="214.6">GND</text>
<text x="252.2" y="214.6">GND</text>
<text x="261.1" y="214.6">GND</text>
<text x="292.3" y="220.1">+3.3V</text>
<text x="308" y="221">GND</text>
<text x="328.4" y="221">GND</text>
<text x="326.3" y="224.3">L1</text>
<text x="351.2" y="225.6">R3</text>
<text x="351.2" y="227.9">1</text>
<text x="363.5" y="225.8">C17</text>
<text x="23.1" y="232.1">+3.3V</text>
<text x="47.1" y="232.6">U3</text>
<text x="62.4" y="232.1">+3.3V</text>
<text x="155.1" y="230.8">+3.3V</text>
<text x="40.4" y="239.4">SI/SIO0</text>
<text x="42.8" y="235">MX25R8035F</text>
<text x="52.2" y="239.4">GND</text>
<text x="85.3" y="234.6">+3.3V</text>
<text x="173" y="237.7">J4</text>
<text x="40.4" y="243.2">SCLK</text>
<text x="48.8" y="243.2">WP/SIO2</text>
<text x="90.9" y="244.6">C10</text>
<text x="171.6" y="240">JTAG</text>
<text x="357.6" y="243.8">GND</text>
<text x="40.4" y="247.1">RESETn</text>
<text x="40.4" y="250.9">VCC</text>
<text x="48.9" y="251.8" transform="rotate(-90 48.9 251.8)">PAD</text>
<text x="49.1" y="247.1">SO/SIO1</text>
<text x="52.6" y="250.9">CSn</text>
<text x="91" y="246.9">100nF</text>
<text x="85.8" y="257.8">GND</text>
<text x="155.6" y="262.9">GND</text>
<text x="46.4" y="268">GND</text>
</g>
<g font-size="1.8">
<text x="198.8" y="40.4">SWITCH</text>
<text x="338.8" y="38.6" transform="rotate(-90 338.8 38.6)">KNX-</text>
<text x="202.2" y="48">LED</text>
<text x="303.3" y="48.3" transform="rotate(-90 303.3 48.3)">KNX-</text>
<text x="312.2" y="48.3" transform="rotate(-90 312.2 48.3)">KNX+</text>
<text x="366.8" y="64.8" transform="rotate(-90 366.8 64.8)">KNX-</text>
<text x="371.8" y="64.8" transform="rotate(-90 371.8 64.8)">KNX+</text>
<text x="34" y="66.1" transform="rotate(-90 34 66.1)">SCL</text>
<text x="36.6" y="66.1" transform="rotate(-90 36.6 66.1)">SDA</text>
<text x="89.9" y="71.2" transform="rotate(-90 89.9 71.2)">IF1</text>
<text x="92.4" y="71.2" transform="rotate(-90 92.4 71.2)">IF2</text>
<text x="95" y="71.2" transform="rotate(-90 95 71.2)">IF3</text>
<text x="97.5" y="71.2" transform="rotate(-90 97.5 71.2)">IF4</text>
<text x="100.1" y="71.2" transform="rotate(-90 100.1 71.2)">IF5</text>
<text x="102.6" y="71.2" transform="rotate(-90 102.6 71.2)">IF6</text>
<text x="83.6" y="88.9" transform="rotate(-90 83.6 88.9)">CS</text>
<text x="88.6" y="90.9" transform="rotate(-90 88.6 90.9)">MISO</text>
<text x="93.7" y="90.9" transform="rotate(-90 93.7 90.9)">MOSI</text>
<text x="98.8" y="91.2" transform="rotate(-90 98.8 91.2)">SCLK</text>
<text x="156.7" y="111.5">RESET</text>
<text x="312.2" y="119" transform="rotate(-90 312.2 119)">RESET</text>
<text x="158.8" y="131.9">RXD</text>
<text x="317.2" y="131.9" transform="rotate(-90 317.2 131.9)">SAVE</text>
<text x="159" y="136.9">TXD</text>
<text x="157.7" y="142">SAVE</text>
<text x="265.2" y="140.7" transform="rotate(-90 265.2 140.7)">KNX+</text>
<text x="59.7" y="147.1">LED</text>
<text x="159" y="147.1">SCL</text>
<text x="59.7" y="152.2">SWITCH</text>
<text x="158.8" y="152.2">SDA</text>
<text x="158.3" y="157.3">SWO</text>
<text x="359.7" y="157.3">TXD</text>
<text x="154.8" y="167.4">SWDCLK</text>
<text x="156.6" y="162.3">SWDIO</text>
<text x="359.5" y="162.3">RXD</text>
<text x="111.5" y="190.5" transform="rotate(-90 111.5 190.5)">IF6</text>
<text x="116.6" y="190.5" transform="rotate(-90 116.6 190.5)">IF5</text>
<text x="121.7" y="190.5" transform="rotate(-90 121.7 190.5)">IF4</text>
<text x="126.7" y="190.5" transform="rotate(-90 126.7 190.5)">IF3</text>
<text x="131.8" y="190.5" transform="rotate(-90 131.8 190.5)">IF2</text>
<text x="136.9" y="190.5" transform="rotate(-90 136.9 190.5)">IF1</text>
<text x="27.9" y="238.5">MOSI</text>
<text x="27.9" y="242.3">SCLK</text>
<text x="157.5" y="244.9">RESET</text>
<text x="185.3" y="244.9">SWDCLK</text>
<text x="187" y="242.3">SWDIO</text>
<text x="67.9" y="246.2">MISO</text>
<text x="69.9" y="250">CS</text>
<text x="188.8" y="247.4">SWO</text>
<text x="27.7" y="265.5" transform="rotate(-90 27.7 265.5)">RESET</text>
</g>
<g font-size="1.4" fill="#840000">
<text x="366.8" y="38.8" transform="rotate(-90 366.8 38.8)">P-</text>
<text x="371.9" y="39" transform="rotate(-90 371.9 39)">P+</text>
</g>
<g font-size="1.1" fill="#008484">
<text x="324.9" y="219.4" transform="rotate(-90 324.9 219.4)">2</text>
<text x="324.9" y="230.8" transform="rotate(-90 324.9 230.8)">1</text>
</g>
<g font-size=".5" fill="#840000">
<text x="41.2" y="34.3" transform="rotate(-90 41.2 34.3)">Mounting</text>
<text x="107.3" y="34.3" transform="rotate(-90 107.3 34.3)">Mounting</text>
</g>
</svg>
